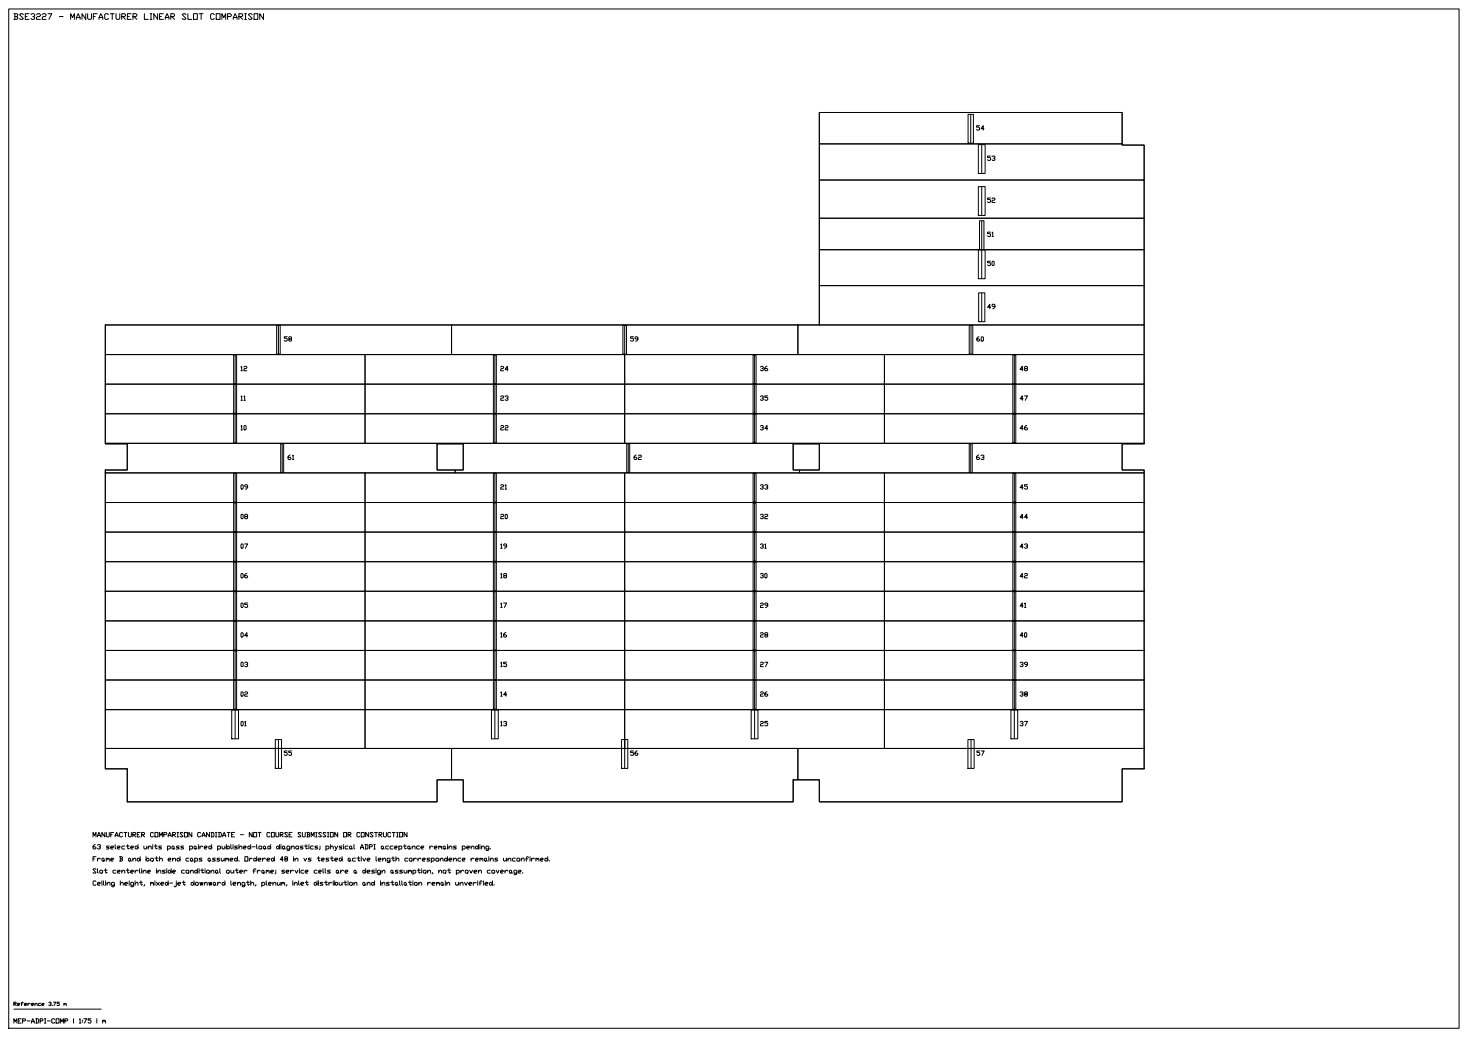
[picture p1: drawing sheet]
<svg xmlns="http://www.w3.org/2000/svg" width="841mm" height="594mm" viewBox="0 0 841 594" stroke-linecap="round" stroke-linejoin="round" font-family="sans-serif">
<!-- layer: BOUNDARY -->
<path d="M60 186h409v-122h174v19h12v171h-12v15h12v171h-12v19h-174v-12h-15v12h-189v-12h-15v12h-177v-19h-13v-171h13v-15h-13zM250 254h15v15h-15zM454 254h15v15h-15z" fill="none" stroke="#000" stroke-width=".57"/>
<!-- layer: SERVICE -->
<g fill="none" stroke="#000" stroke-width=".57">
<path d="M469 64h174v18h-174zM469 82h174v1h12v20h-186zM469 103h186v22h-186zM469 125h186v18h-186zM469 143h186v21h-186zM469 164h186v22h-186zM60 186h199v17h-199zM259 186h198v17h-198zM457 186h198v17h-198zM60 203h149v17h-149zM209 203h149v17h-149zM358 203h149v17h-149z"/>
<path d="M507 203h148v17h-148zM60 237h149v17h-149zM60 220h149v17h-149zM209 237h149v17h-149zM209 220h149v17h-149zM358 237h149v17h-149zM358 220h149v17h-149zM507 237h148v17h-148zM507 220h148v17h-148zM60 254h201h-11v15h11v2h-201v-2h13v-15zM261 254h197h-4v15h4v2h-197v-2h4v-15zM458 254h197h-12v15h12v2h-197v-2h11v-15z"/>
<path d="M60 271h149v17h-149zM209 271h149v17h-149zM358 271h149v17h-149zM507 271h148v17h-148zM60 288h149v17h-149zM209 288h149v17h-149zM358 288h149v17h-149zM507 288h148v17h-148zM60 305h149v17h-149zM209 305h149v17h-149zM358 305h149v17h-149zM507 305h148v17h-148z"/>
<path d="M60 339h149v17h-149zM60 322h149v17h-149zM209 339h149v17h-149zM209 322h149v17h-149zM358 339h149v17h-149zM358 322h149v17h-149zM507 339h148v17h-148zM507 322h148v17h-148zM60 356h149v17h-149zM209 356h149v17h-149zM358 356h149v17h-149zM507 356h148v17h-148z"/>
<path d="M60 373h149v17h-149zM209 373h149v17h-149zM358 373h149v17h-149zM507 373h148v17h-148zM60 390h149v17h-149zM209 390h149v17h-149zM358 390h149v17h-149zM507 390h148v17h-148zM60 407h149v22h-149zM209 407h149v22h-149zM358 407h149v22h-149zM507 407h148v22h-148z"/>
<path d="M60 429h199v18h-9v12h-177v-19h-13zM259 429h198v18h-3v12h-189v-12h-6zM457 429h198v11h-12v19h-174v-12h-12z"/>
</g>
<!-- layer: FRAME_B -->
<g fill="none" stroke="#000" stroke-width=".57">
<path d="M555 66h3v16h-3zM560 83h4v16h-4zM560 107h4v16h-4zM561 126h3v17h-3zM560 143h4v17h-4zM561 168h3v16h-3zM158 186h3v17h-3zM357 186h2v17h-2zM555 186h2v17h-2zM134 203h2v17h-2zM283 203h1v17h-1zM431 203h2v17h-2z"/>
<path d="M580 203h2v17h-2zM134 237h2v17h-2zM134 220h2v17h-2zM283 237h1v17h-1zM283 220h1v17h-1zM431 237h2v17h-2zM431 220h2v17h-2zM580 237h2v17h-2zM580 220h2v17h-2zM161 254h2v17h-2zM359 254h2v17h-2zM555 254h2v17h-2z"/>
<path d="M134 271h2v17h-2zM283 271h1v17h-1zM431 271h2v17h-2zM580 271h2v17h-2zM134 288h2v17h-2zM283 288h1v17h-1zM431 288h2v17h-2zM580 288h2v17h-2zM134 305h2v17h-2zM283 305h1v17h-1zM431 305h2v17h-2zM580 305h2v17h-2z"/>
<path d="M134 339h2v16h-2zM134 322h2v17h-2zM283 339h1v16h-1zM283 322h1v17h-1zM431 339h2v16h-2zM431 322h2v17h-2zM580 339h2v16h-2zM580 322h2v17h-2zM134 356h2v16h-2zM283 356h1v16h-1zM431 356h2v16h-2zM580 356h2v16h-2z"/>
<path d="M134 373h2v16h-2zM283 373h1v16h-1zM431 373h2v16h-2zM580 373h2v16h-2zM134 390h2v16h-2zM283 390h1v16h-1zM431 390h2v16h-2zM580 390h2v16h-2zM133 407h4v16h-4zM282 407h3v16h-3zM430 407h4v16h-4zM579 407h4v16h-4z"/>
<path d="M158 424h3v16h-3zM356 424h4v16h-4zM555 424h3v16h-3z"/>
</g>
<!-- layer: ACTIVE_SLOT -->
<g fill="none" stroke="#000" stroke-width=".57">
<path d="M556 66v16M562 83v16M562 107v16M562 127v16M562 143v17M562 168v16M160 187v16M358 187v16M556 187v16M135 203v17M284 203v17M432 203v17"/>
<path d="M581 203v17M135 220v17M135 237v17M284 220v17M284 237v17M432 220v17M432 237v17M581 220v17M581 237v17M162 254v17M360 254v17M556 254v17"/>
<path d="M135 271v17M284 271v17M432 271v17M581 271v17M135 288v16M284 288v16M432 288v16M581 288v16M135 305v16M284 305v16M432 305v16M581 305v16"/>
<path d="M135 322v16M135 339v16M284 322v16M284 339v16M432 322v16M432 339v16M581 322v16M581 339v16M135 356v16M284 356v16M432 356v16M581 356v16"/>
<path d="M135 373v16M284 373v16M432 373v16M581 373v16M135 390v16M284 390v16M432 390v16M581 390v16M135 407v16M284 407v16M432 407v16M581 407v16"/>
<path d="M160 424v16M358 424v16M556 424v16"/>
</g>
<!-- layer: LABEL -->
<g fill="none" stroke="#000" stroke-width=".57">
<path d="M55 484l-2 1v1h1h1v-1h-2M55 498h-1h-1l2 2h-2M56 484h2l-1 1M56 498v2M57 485l1 1h-1h-1M57 499h1l1 1h-1zM60 499h1M60 498v2h1M63 485h-2l2 1h-2M63 486h2v-1h-2v1h2M66 484v2M66 499h-1v1h1"/>
<path d="M67 486h1l1-1h-1h-1v1h1M67 499h1h1h-1h-1v1h1M70 499h1v1M70 499v1M71 485h-1v1h1M72 485h2M72 499h2M73 484v2h1M73 498v2h1M75 486h1l1-1h-1h-1v1h1M75 499h1h1h-1h-1v1h1M77 485h1l1 1h-1z"/>
<path d="M77 499v1M79 499h-1h-1M79 484v2M80 498v2M81 498h.1M81 499v1M82 499h1l1 1M82 499v1M82 485l1 1h1M84 485v1M85 499h1h-1v1h1M85 486l1-1 1 1"/>
<path d="M85 485v1M88 484h.1M88 485v1M88 485h2M89 484v2h1M90 498h.1M90 499v1M90 499h2v1M93 485h-2l2 1h-2M95 499h-2l2 1h-2M96 498h.1M96 499v1"/>
<path d="M96 485h2l-1 1h-1M96 485v2M96 499h1h1l-1 1zM98 498v2M98 485h1l1 1h-1zM99 499h1h1h-1h-1v1h1M100 486h.1M103 485h-2l2 1h-2M105 485h-1l1 1h-1M106 499h-2v1h2M107 499h1v1h-1zM109 485h1v1h-1"/>
<path d="M109 485v2M109 499h1l1 1M109 499v1M112 485v1h-1zM112 499h1l-1 1zM112 486h1M113 498v2M114 484h.1M114 485v1M114 498h.1M114 499v1M115 485v1"/>
<path d="M115 499h2M116 498v2h1M116 485h-1v1M117 486h1l1-1h-1h-1v1h1M117 498h.1M117 499v1M118 499h2v1h-1zM120 485l1 1h-1zM121 499h1l1 1M121 499v1M121 484v2M123 499h1l1 1h-1z"/>
<path d="M125 485h1v1h-1M125 485v2M125 500h.1M126 498v2M127 485l1 1h1M129 485v1M130 486l1-1v1zM130 499h1v1h-1zM130 484v2M132 484l1 2M132 499l1 1 1-1M134 484h.1"/>
<path d="M134 485v1M134 499v1M135 499h1M136 498v2M136 485h-2l2 1h-2M137 486l1-1 1 1M137 484v2M137 499h2h-2v1h2M139 486h2v-1h-2v1h2M140 499v1M142 499h-1h-1M142 485h1l1 1h-2z"/>
<path d="M144 484v2M144 485h2M145 499h1M147 498h-1h-1v2M147 484v2M147 499v1M148 485h2v1h-1zM149 499h-1h-1M150 499h1v1h-1zM151 485h1v1h-1zM151 500h1M152 486h1"/>
<path d="M153 499h.1M153 499v1M153 485h1l1 1h-1zM153 499h1v1M155 499h1h1h-1h-1v1h1M155 484v2M158 499v2M158 499h.1M158 485h1l1 1h-1zM160 484v2M161 484h.1M161 485v1"/>
<path d="M162 485h1v1h-1zM163 499h-2l2 1h-2M163 486h.1M164 499h1h1h-1h-1v1h1M166 486h-2l1-1h1v2h-2M166 499v1M167 486l1-1 1 1M167 485v1M168 499h-1h-1M169 499l1 1 1-1M169 485h2v1h-1zM172 498h.1"/>
<path d="M172 499v1M174 485h-2l2 1h-2M174 499h-2l1 1h1M174 485h2M175 499h1h1h-1h-1v1h1M175 484v2h1M177 484h.1M177 485v1M180 485h-2v1h2M182 499h-2v1h2M182 485h-2l2 1h-2M182 499h2h-2v1h2"/>
<path d="M183 486v1M183 485h.1M185 498v2M186 498l1 2M187 485h1v1h-1M187 485v2M189 486l1-1 1 1M189 499h-1l1 1h-1M189 484v2M192 485l1 1M193 499l1 1h-1zM193 485l-1 2"/>
<path d="M194 500h.1M195 499v1M196 485h-1h-1l2 1h-2M197 499h-1h-1M197 484h.1M197 485v1M198 499h1h-1v1h1M199 485h-1v1h1M200 485h1l1 1h-1zM202 486h.1M203 484v2M203 499h1v1h-1z"/>
<path d="M204 500h.1M207 486v-2l1 2M207 486h1M208 499h1h1l-2 1zM209 484h2v2h-2M210 484v2M210 498v2M210 499h2h-2v1h2M212 485h1v-1h-1v2M214 484h1M214 486h1M215 499h-2l2 1h-2"/>
<path d="M215 484v2M215 498h.1M215 499v1M218 485h1l1 1h-1zM219 499h1l1 1M219 499v1M220 486h.1M223 485h-2v1h2M224 499h1v1h-1zM225 485h-2l1 1h1M225 500h1M226 486h1l1-1h-1h-1v1h1"/>
<path d="M228 499h-1h-1h1l1 1h-2M229 485h1v1h-1M229 485v2M231 499h-2l2 1h-2M231 485h2M231 499l1 1 1-1M232 484v2h1M233 499v1M234 485l1 1h-1zM234 499h1M234 499v1M235 499h1v1"/>
<path d="M235 486h.1M236 486l1-1 1 1M236 485v1M237 499h1v1h-1M237 499v2M239 499h2M240 498v2h1M240 485h-1v1h1M241 486h1l1-1h-1h-1v1h1M242 498h.1M242 499v1M242 499h2v1h-1z"/>
<path d="M245 499h1l1 1M245 499v1M246 485v1M248 485h-1l-1 1M248 500v1M249 486h1v-1h-1v1h1M251 485h1v1M251 499h2v1M251 485v1M251 499v1M252 485h1v1M254 485h1v1h-1z"/>
<path d="M254 499h1l1 1h-2zM255 486h1M256 484h.1M256 485v1M256 499h2M257 486l1-1 1 1M257 498v2h1M257 485v1M261 485h-1l1 1h-1M261 499h1h1v1h-2M261 499v2M264 499v1"/>
<path d="M265 485h2l-1 1h-1M265 485v2M266 499h-1h-1M267 499h1v1h-1zM267 486h2v-1h-2v1h2M269 499l1 1 1-1M270 486l1-1 1 1M270 485v1M272 499h1h-1v1h1M272 485h1l1 1h-1zM274 499h1l1 1M274 484v2"/>
<path d="M274 499v1M275 484h.1M275 485v1M276 486l1-1v1M276 485v1M280 486h-2l1-1h1v2h-2M281 499h-2l1 1h1M281 486h.1M282 499h1v1h-1zM284 499l1 1 1-1M287 499h1h-1v1h1M289 499v1"/>
<path d="M291 499h-1h-1M292 499h1v1h-1zM293 500h1M297 499h1h1h-1h-1v1h1M299 500h.1M55 505h-2v2h1h1M56 506h1h1l-1-1-1 1v1h1M58 505h.1M58 505v2M59 505l1 2M60 505h.1M60 505v2"/>
<path d="M61 506l2-1v2M61 505v2M66 507h-2v-2l2 1v2h-1h-1M69 506l1-1 1 2M69 505v2M71 506h2v-1l-2 1v1h2M74 505h.1M74 505v2M77 507h-2v-2l2 1v2h-1h-1M77 506l2-1v2M77 505v2M80 505h2"/>
<path d="M81 505v2h1M83 507l-1 1M86 506l1-1v1M86 505v2M87 506l1-1v1v1M89 505h.1M89 505v2M90 505l1 2M91 505l-1 2M92 506h1h1l-1-1-1 1v1h1M95 506l1-1v1l-1 1zM96 505v2"/>
<path d="M97 506h2M101 505v3h-1M101 505h.1M102 506h1h1l-1-1-1 1v1h1M104 505h2M105 505v2h1M109 506l1-1 1 1-1 1zM111 505v2M112 506l1-1 1 2h-2zM115 505v2v-2l1 2v-2M117 506l1-1 1 2M117 505v2"/>
<path d="M120 505v2v-2l1 2v-2M122 506l1-1v2zM123 507h1M125 505v2M126 506v-1l-1 1M128 505l1 1-1 1h-1zM129 505v2M132 505l1 2M134 506h1v-1l-1 1v1h1M136 506l1-1 1 2M136 505v2M140 507h-1v-2l1 1v2h-1"/>
<path d="M141 505h2M142 505v2h1M144 506l1-1v2M144 505v2M147 507l-1 1M150 506v-1l2 1-1 1h-1M150 505v3M153 505v2M154 506h1v-1l-1 1v1h1M156 506l2-1v2M156 505v2M159 505v2l2-1"/>
<path d="M161 505v2M161 506l1-1v1M162 506l1-1v1v1M164 507v1M168 505h.1M168 505v2M169 506l1-1v2M169 505v2M171 505l1 2M172 506h2v-1l-2 1v1h2M175 505h2M176 505v2h1"/>
<path d="M180 506l1-1 1 1-2 1zM182 505v2M182 505h.1M185 505h-1l-1 1h1l1 1h-2M186 505h2M187 505v2h1M188 505v2M190 506l-1-1-1 1M191 505h.1M191 505v2M192 506l1-1v1v1zM192 505v2"/>
<path d="M194 505l1 2 1-1M196 505v2M197 505h2M198 505v2h1M199 505h.1M199 505v2M200 506l2-1v2h-1zM203 506l1-1v2M203 505v2M208 506l1-1v2h-1zM209 507h1M210 506l2-1v2"/>
<path d="M210 505v2M213 506l1-1 1 1-2 1zM215 505v2M218 500h-2l1-1h1v2h-2M218 505h.1M218 505v2M219 506l1-1 1 2M219 505v2M223 505l-2 1 2 1h-2M224 505h2M225 505v2h1M226 506l1-1 1 2h-1z"/>
<path d="M228 507h.1M229 505v2M230 505l1 2M231 506l1-1 1 2h-1zM233 507h.1M234 505h2M235 505v2h1M237 505h.1M237 505v2M237 506l2-1v2h-1zM240 506l1-1 1 2M240 505v2"/>
<path d="M245 505v2M247 506l-1-1-1 1M248 506h1v-1l-1 1v1h1M250 506v-1l1 1M250 505v2M251 506v-1l1 1v1M253 506v-1l1 1-1 1zM254 507h.1M255 505h.1M255 505v2M256 506l1-1 1 2M256 505v2"/>
<path d="M261 505v2l2-1M263 505v2M264 506l1-1v2M264 505v2M266 505l1 2 1-2M269 506h1v-1l-1 1v1h1M271 505v2M273 506l-1-1-1 1M274 505h.1M274 505v2M275 506h1M276 505h-1v2"/>
<path d="M277 505h.1M277 505v2M278 506h1h1l-1-1-1 1v1h1M280 506l1-1 1 1-1 1zM282 505v2M283 507h.1M296 500h-2l1-1h1v2h-2"/>
</g>
<!-- layer: BSA_DOC_FRAME -->
<path d="M5 5h831v584h-831z" fill="none" stroke="#000" stroke-width=".57"/>
<!-- layer: BSA_DOC_REFERENCE -->
<path d="M8 578h50" fill="none" stroke="#000" stroke-width=".57"/>
<g font-size="6.6">
<text x="7" y="12">BSE3227 - MANUFACTURER LINEAR SLOT COMPARISON</text>
<text x="52" y="495">Frame B and both end caps assumed. Ordered 48 in vs tested active length correspondence remains unconfirmed.</text>
</g>
<g font-size="6.2">
<text x="564" y="137">51</text>
<text x="137" y="214">12</text>
<text x="286" y="214">24</text>
<text x="434" y="214">36</text>
<text x="583" y="214">48</text>
<text x="286" y="231">23</text>
<text x="434" y="231">35</text>
<text x="583" y="231">47</text>
<text x="137" y="248">10</text>
<text x="286" y="248">22</text>
<text x="434" y="248">34</text>
<text x="583" y="248">46</text>
<text x="164" y="265">61</text>
<text x="362" y="265">62</text>
<text x="558" y="265">63</text>
<text x="52" y="481">MANUFACTURER COMPARISON CANDIDATE - NOT COURSE SUBMISSION OR CONSTRUCTION</text>
</g>
<g font-size="5.7">
<text x="558" y="76">54</text>
<text x="564" y="93">53</text>
<text x="564" y="117">52</text>
<text x="564" y="153">50</text>
<text x="564" y="178">49</text>
<text x="162" y="196">58</text>
<text x="360" y="196">59</text>
<text x="558" y="196">60</text>
<text x="141" y="231" transform="rotate(-90 141 231)">11</text>
<text x="137" y="282">09</text>
<text x="286" y="282">21</text>
<text x="434" y="282">33</text>
<text x="583" y="282">45</text>
<text x="137" y="298">08</text>
<text x="286" y="298">20</text>
<text x="434" y="298">32</text>
<text x="583" y="298">44</text>
<text x="137" y="315">07</text>
<text x="286" y="315">19</text>
<text x="434" y="315">31</text>
<text x="583" y="315">43</text>
<text x="137" y="332">06</text>
<text x="286" y="332">18</text>
<text x="434" y="332">30</text>
<text x="583" y="332">42</text>
<text x="137" y="349">05</text>
<text x="286" y="349">17</text>
<text x="434" y="349">29</text>
<text x="583" y="349">41</text>
<text x="137" y="366">04</text>
<text x="286" y="366">16</text>
<text x="434" y="366">28</text>
<text x="583" y="366">40</text>
<text x="137" y="383">03</text>
<text x="286" y="383">15</text>
<text x="434" y="383">27</text>
<text x="583" y="383">39</text>
<text x="137" y="400">02</text>
<text x="286" y="400">14</text>
<text x="434" y="400">26</text>
<text x="583" y="400">38</text>
<text x="137" y="417">01</text>
<text x="286" y="417">13</text>
<text x="434" y="417">25</text>
<text x="583" y="417">37</text>
<text x="162" y="434">55</text>
<text x="360" y="434">56</text>
<text x="558" y="434">57</text>
<text x="7" y="587">MEP-ADPI-COMP | 1:75 | m</text>
</g>
<text font-size="4.9" x="7" y="577">Reference 3.75 m</text>
</svg>
